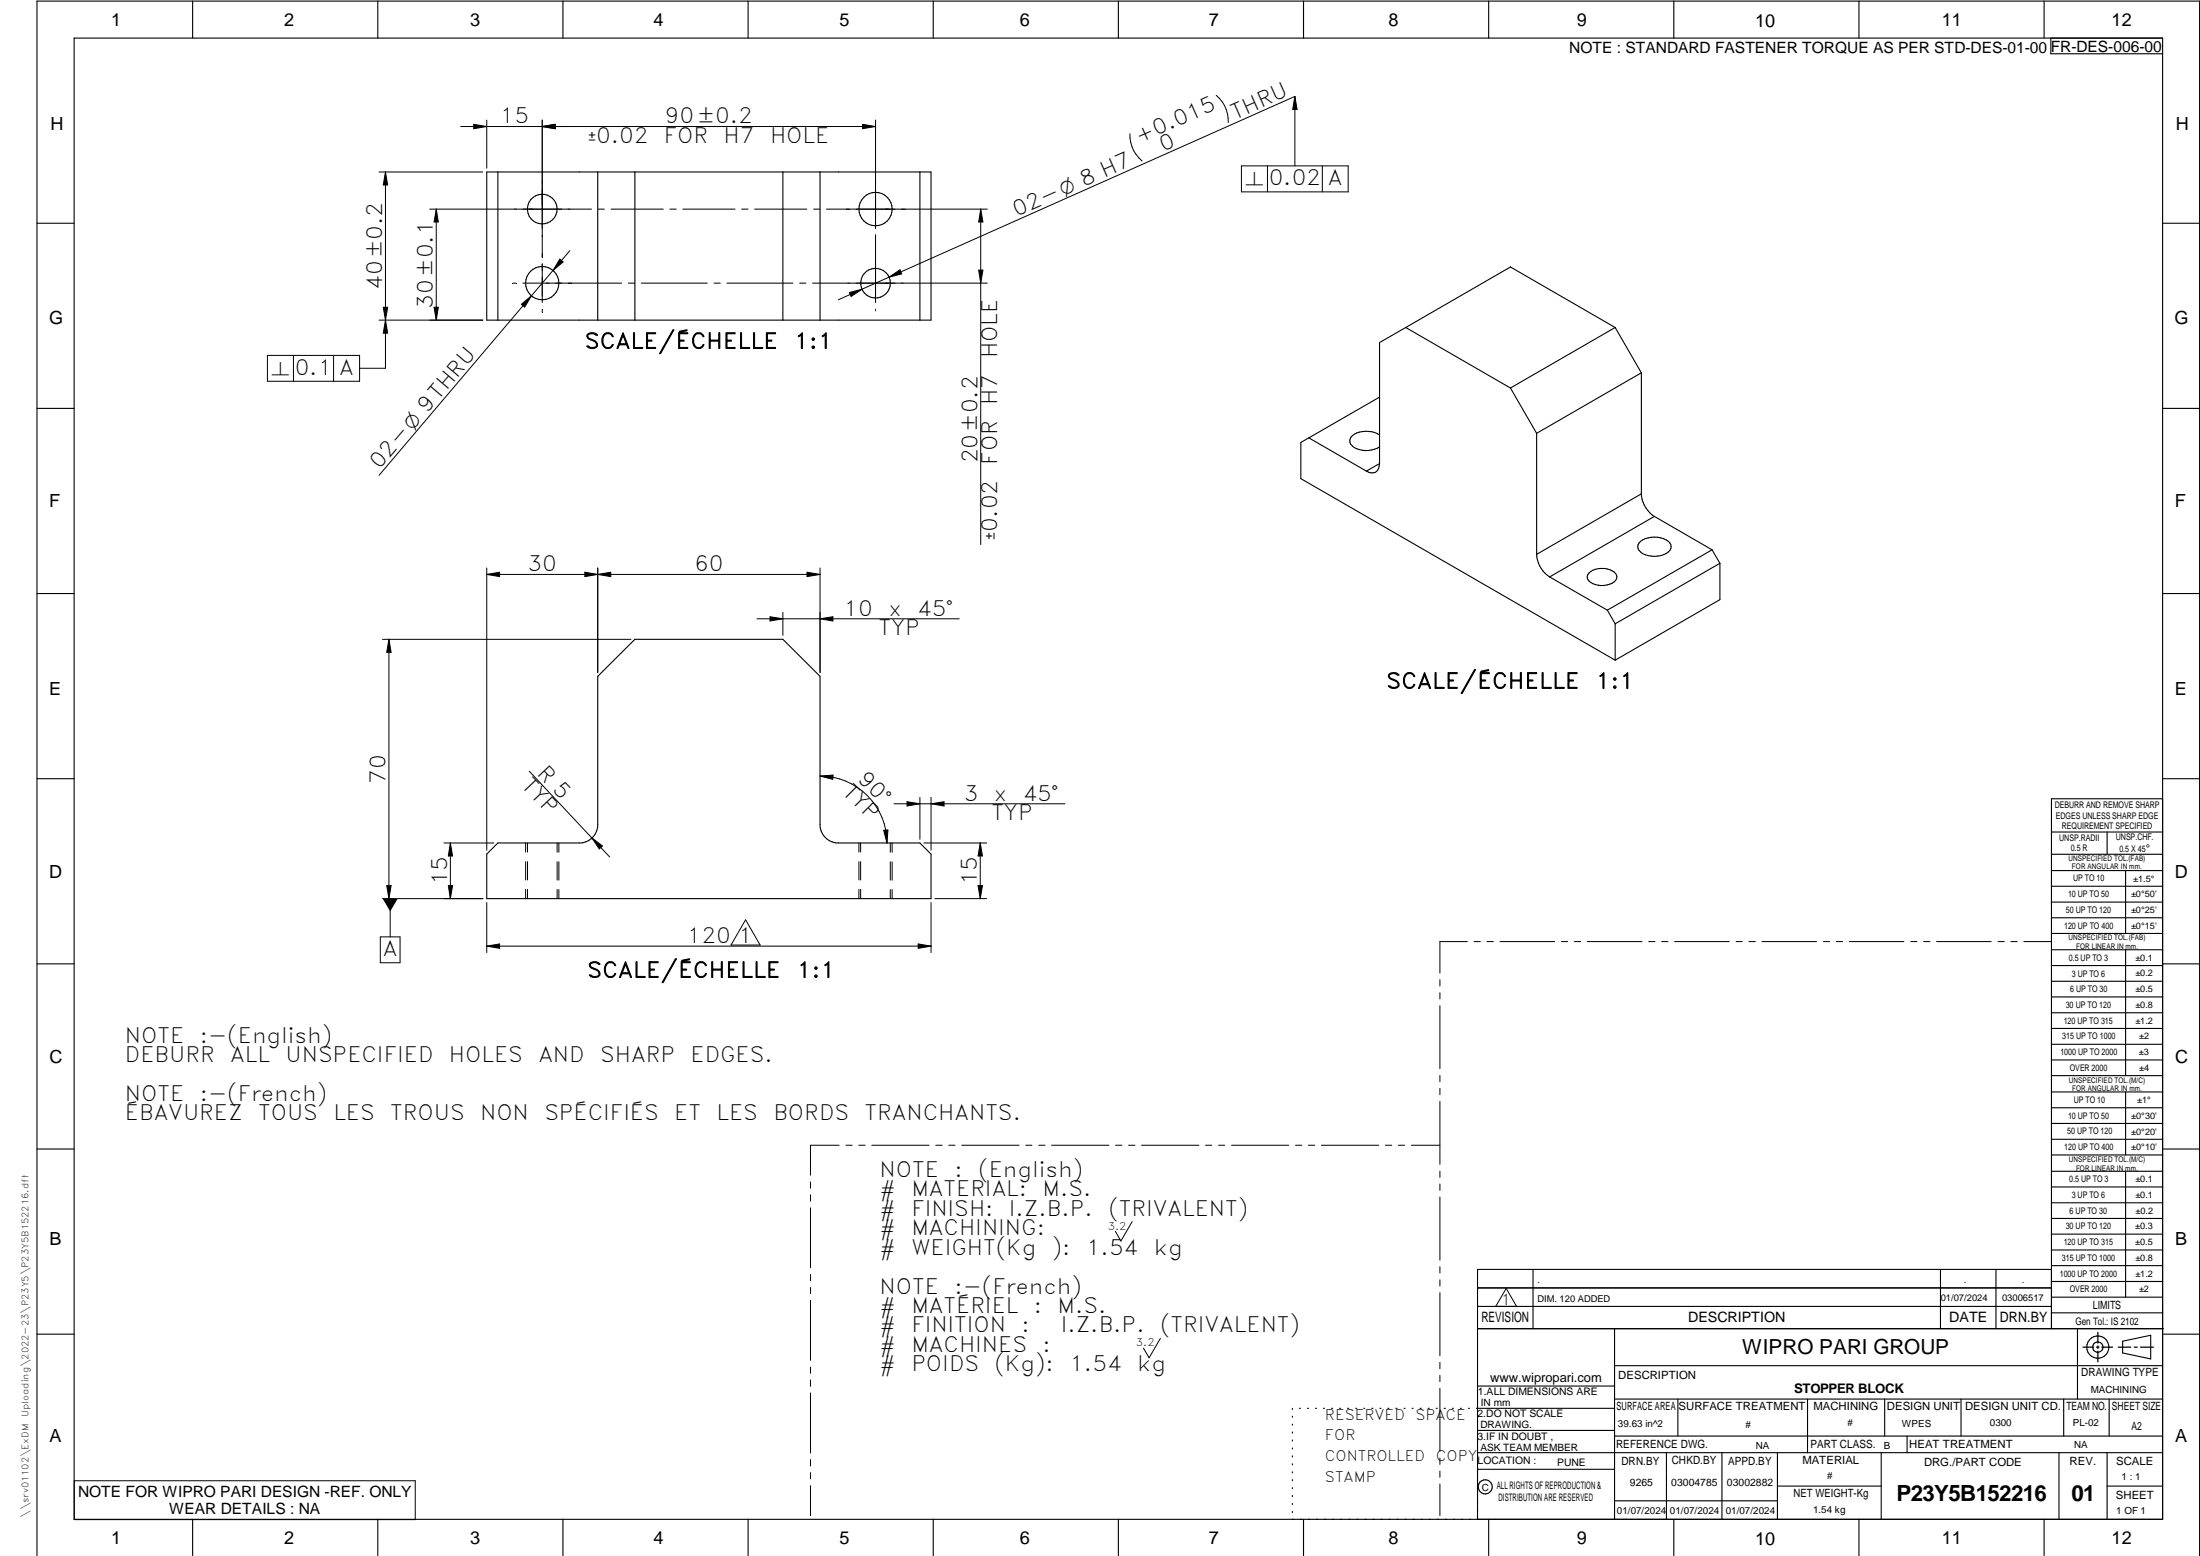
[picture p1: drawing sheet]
<svg xmlns="http://www.w3.org/2000/svg" width="594mm" height="420mm" viewBox="0 0 594 420" stroke-linecap="round" stroke-linejoin="round" font-family="sans-serif">
<g fill="none" stroke="#000" stroke-width=".3">
<path d="M20 10.3h564v400h-564zM52 .3v10M102 .3v10M152 .3v10M202 .3v10M252 .3v10M302 .3v10M352 .3v10M402 .3v10M452 .3v10M502 .3v10M552 .3v10"/>
<path d="M553.8 10.3v4.2h30.2M131.4 46.4h120v40h-120zM134.4 46.4v40M161.4 46.4v40M171.4 46.4v40M211.4 46.4v40M221.4 46.4v40M248.4 46.4v40M10 60.3h10M584 60.3h10M379.6 88.4l28.3-16.3 28.3 16.3M379.6 88.4l28.3 16.4"/>
<path d="M379.6 88.4l-7.1 4.1v32.7M436.2 88.4l-28.3 16.4M436.2 88.4l7 12.3M10 110.3h10M353.4 118.2l-2.1 1.3v9.7l84.9 49.1M353.4 118.2l15.6 9M372.5 117.4a6.5 6.5 0 0 0-7.7 .7 1.95 1.95 0 0 0 .9 2.8 6.8 6.8 0 0 0 6.8-.3M372.5 107.2l-19.1 11M407.9 104.8l7 12.2M414.9 117v32.7M443.2 100.7l-28.3 16.3M443.2 100.7v32.6"/>
<path d="M584 110.3h10M372.5 125.2a2.16 2.16 0 0 1-1 2.3 2.16 2.16 0 0 1-2.5-.3M372.5 125.2l-3.5 2M443.2 133.3l-28.3 16.4M443.2 133.3a7.6 7.6 0 0 0 3.5 6.1M446.7 139.4l15.6 9.1M446.7 139.4l-28.2 16.4M414.9 149.7a7.6 7.6 0 0 0 3.6 6.1M418.5 155.8l15.5 9M429.1 154.7a5.6 5.6 0 0 1 7.2 .2 1.68 1.68 0 0 1-1 2.6 5.6 5.6 0 0 1-6.5-1 1.44 1.44 0 0 1 .3-1.8zM443 146.2a6.4 6.4 0 0 1 7.9 .4 1.89 1.89 0 0 1-1 2.9 6.5 6.5 0 0 1-7.3-.9 1.72 1.72 0 0 1 .4-2.4zM462.3 148.5l-28.3 16.3"/>
<path d="M462.3 148.5l2.1 3.6M464.4 152.1v9.8l-28.2 16.4M464.4 152.1l-28.2 16.3M10 160.3h10M434 164.8l2.2 3.6M436.2 168.4v9.9M584 160.3h10M161.4 182.6l10-10h40l10 10v40a4.9 4.9 0 0 0 5 5h22l3 3v12.1h-120v-12.1l3-3h22a4.9 4.9 0 0 0 5-5zM10 210.3h10M584 215.7h-30v143.1M584 210.3h10M554 224.7h30"/>
<path d="M554 230.7h30M554 235.1h30M554 239.3h30M569 224.7v6M574 235.1v17M554 243.6h30M554 247.8h30M554 252.1h30M554 256.5h30M574 256.5v33.9M10 260.3h10M554 260.7h30"/>
<path d="M554 265h30M554 269.2h30M554 273.5h30M554 277.7h30M584 260.3h10M554 282h30M554 286.2h30M554 290.4h30M554 294.9h30M554 299.1h30M574 294.9v17M10 310.3h10"/>
<path d="M554 303.4h30M554 307.6h30M554 311.9h30M554 316.3h30M574 316.3v34M584 310.3h10M554 320.5h30M554 324.8h30M554 329h30M554 333.2h30M554 337.5h30M399 358.8h185.2"/>
<path d="M399 352.8h155M399 347.8h155M414 342.8v16M436 358.8v51.5M524 342.8v16M539 342.8v16M554 341.8h30M554 346h30M554 350.3h30M554 354.5h30M554 342.8h-155v67.5M561 358.8v19"/>
<path d="M10 360.3h10M399 374.3h37M436 377.8h148M453.1 377.8v10M488.1 377.8v14.5M508.9 377.8v10M529.5 377.8v10M557.3 377.8v10M569.5 377.8v10M573.2 362.2l7.6-1.6v6.3l-7.6-1.6zM584 368.8h-148M584 360.3h10"/>
<path d="M349 380.3v.3M349 382.4v.3M349 384.6v.3M349 386.7v.3M349 388.8v.3M349 391v.3M349 393.1v.3M349 395.3v.3M349 397.4v.3M349 399.5v.3M350.9 380.3h.2M353.1 380.3h.2"/>
<path d="M355.2 380.3h.3M357.4 380.3h.3M359.6 380.3h.3M361.7 380.3h.3M363.9 380.3h.3M366.1 380.3h.3M368.3 380.3h.2M370.4 380.3h.3M372.6 380.3h.3M374.8 380.3h.3M376.9 380.3h.4M379.1 380.3h.3"/>
<path d="M381.3 380.3h.3M383.4 380.3h.4M385.6 380.3h.3M387.8 380.3h.3M390 380.3h.3M392.2 380.3h.3M394.3 380.3h.3M396.5 380.3h.3M398.7 380.3h37.3M399 396.7h37M399 392.3h185M399 386.2h37"/>
<path d="M436 387.8h148M450 392.3v18M465 392.3v18M480 392.3v18M508 392.3v18M515 387.8v4.5M556 392.3v18M569 392.3v18M52 410.3v9.7M102 410.3v9.7M152 410.3v9.7M202 410.3v9.7"/>
<path d="M252 410.3v9.7M302 410.3v9.7M349 401.7v.3M349 403.8v.4M349 406v.3M349 408.1v.3M352 410.3v9.7M402 410.3v9.7M436 405.3h44M452 410.3v9.7M480 401.3h28M502 410.3v9.7"/>
<path d="M552 410.3v9.7M569 401.3h15M10 420v-419.7h584v419.7"/>
<circle cx="146.4" cy="56.5" r="4"/>
<circle cx="236.4" cy="56.5" r="4.5"/>
<circle cx="146.4" cy="76.5" r="4.5"/>
<circle cx="236.4" cy="76.5" r="4"/>
<circle cx="566.5" cy="363.7" r="1.39"/>
<circle cx="566.5" cy="363.8" r="3"/>
<circle cx="401.1" cy="401.5" r="1.9"/>
</g>
<g fill="none" stroke="#000" stroke-width=".27">
<path d="M124.4 34.2h112M127.9 33.6l3.5 .6-3.5 .6zM131.4 32.4v13M146.4 34.2l3.5-.6v1.2zM146.4 32.4v37.2M232.9 33.6l3.5 .6-3.5 .6zM236.4 32.4v29.3M305.1 36.1a9.1 9.1 0 0 0 3.3 7.4M328.4 25.7a8.9 8.9 0 0 1 3.3 7.4M349.7 26l.6 3.5h-1.2zM349.7 26l-109.6 48.8M349.7 26v18.8"/>
<path d="M102.4 46.4h28M104.1 46.4v53h-7M104.1 46.4l.6 3.6h-1.2zM116 56.5h43.7M117.8 56.5l.6 3.4h-1.2zM117.8 56.5v29.9M161.5 56.5h1.7M165 56.5h14.1M180.9 56.5h1.7M184.4 56.5h14.1M200.3 56.5h1.7M203.8 56.5h14.1"/>
<path d="M219.7 56.5h1.7M223.2 56.5h43.4M264.8 56.5l.6 3.4h-1.1zM264.8 56.5v90.6M335.2 44.8h28.9v7h-28.9zM342.3 44.8v7M357.1 44.8v7M138.6 76.5h.7M141.2 76.5h26.7M146.4 71.2v10.5M151.2 70l.9 .7-2.8 2.3zM153.9 67.7l-51.5 60.7"/>
<path d="M169.7 76.5h1.7M173.2 76.5h17.8M192.8 76.5h1.7M196.3 76.5h17.8M215.9 76.5h1.7M219.4 76.5h47.2M229.4 79l3.4-.9-3 2zM236.4 63.4v18.3M240.1 74.8l-13.7 6.1M240.1 74.8l2.9-1.9 .5 1.1zM264.3 72.9h1.1l-.6 3.6zM72.2 96h24.9v7h-24.9z"/>
<path d="M79.2 96v7M90.1 96v7M102.4 86.4h28M103.5 83h1.2l-.6 3.4zM104.1 86.4l.6 3.6h-1.2zM117.2 83h1.2l-.6 3.4zM140.8 82.2l2.7-2.3-1.8 3zM146.4 83.6v.7M236.4 83.4v.2M236.4 83.8v.1M131.4 153.4v76.2M131.4 155.1l3.5-.6v1.2z"/>
<path d="M131.4 155.1h90M157.9 154.5v1.2l7-1.2v1.2zM161.4 153.4v28.2M217.9 154.5l3.5 .6-3.5 .6zM221.4 153.4v28.2M103.3 172.6h67.1M105 172.6v70.1M105 172.6l.6 3.5h-1.2zM204.4 167.1h54.6M207.9 166.5l3.5 .6-3.5 .6zM211.4 165.4v6.2M221.4 167.1l3.5-.6v1.2z"/>
<path d="M143 208.3l21.6 23.1M221.4 209.6l3.6-.3-.1 1.1zM221.4 209.5a18.1 18.1 0 0 1 18.1 18.1M241.4 217h46.2M244.9 216.5l3.5 .5-3.5 .6zM248.4 215.3v11.3M251.4 217l3.5-.5v1.1zM251.4 215.3v14.3M104.4 239.1h1.2l-.6 3.6zM119.9 227.6h13.5M121.1 239.1h1.1l-.6 3.6zM121.6 227.6v15.1"/>
<path d="M121.6 227.6l.6 3.5h-1.1zM141.9 227.6v2.5M141.9 232.7v4.9M142.4 227.6v2.5M142.4 232.7v4.9M150.4 227.6v2.5M150.4 232.7v5M150.9 227.6v2.5M150.9 232.7v5M159.8 226.3l2.9 2.1-.9 .8zM231.9 227.6v2.5M231.9 232.7v4.9"/>
<path d="M232.4 227.6v2.5M232.4 232.7v4.9M238.6 224.2l1.2-.1-.3 3.5zM240.4 227.6v2.5M240.4 232.7v5M240.9 227.6v2.5M240.9 232.7v5M249.5 227.6h16.9M264.1 239.1h1.2l-.6 3.6zM264.7 227.6l.6 3.5h-1.2zM264.7 227.6v15.1M102.7 253h5.3v7h-5.3z"/>
<path d="M103.3 242.7h27.1M105.4 242.7v10.3M131.4 243.7v13.5M131.4 255.5l3.5-.6v1.2zM131.4 255.5h120M141.9 240.2v2.5M142.4 240.2v2.5M150.4 240.2v2.5M150.9 240.2v2.5M201.3 248.4l4 6.8h-7.9zM231.9 240.2v2.5M232.4 240.2v2.5"/>
<path d="M240.4 240.2v2.5M240.9 240.2v2.5M247.9 254.9l3.5 .6-3.5 .6zM251.4 243.7v13.5M252.5 242.7h13.9M396.2 254.3h-7.4v8.5M398.1 254.3h1.6M401.5 254.3h1.8M405 254.3h14.8M421.6 254.3h1.7M425.1 254.3h1.7M428.6 254.3h14.8"/>
<path d="M445.2 254.3h1.7M448.7 254.3h1.7M452.2 254.3h14.8M468.8 254.3h1.7M472.3 254.3h1.7M475.8 254.3h14.8M492.4 254.3h1.7M495.8 254.3h1.8M499.4 254.3h14.7M516 254.3h1.6M519.4 254.3h1.8M522.9 254.3h14.8"/>
<path d="M539.5 254.3h1.7M543 254.3h1.7M546.5 254.3h7.4M388.8 264.5v1.8M388.8 268.1v1.6M388.8 271.6v17M388.8 290.4v1.7M388.8 293.9v1.7M388.8 297.4v17M218.9 319.2v1.6M226.6 309.2h-7.7v8.1M228.4 309.2h1.7"/>
<path d="M231.9 309.2h1.7M235.4 309.2h15.5M252.7 309.2h1.7M256.2 309.2h1.7M259.7 309.2h15.5M277 309.2h1.7M280.5 309.2h1.7M284 309.2h15.5M301.2 309.2h1.8M304.8 309.2h1.7M308.3 309.2h15.5M325.5 309.2h1.7"/>
<path d="M329.1 309.2h1.6M332.6 309.2h15.4M349.8 309.2h1.7M353.3 309.2h1.7M356.8 309.2h15.5M374.1 309.2h1.7M377.6 309.2h1.7M381.1 309.2h7.7M388.8 316.2v1.7M388.8 319.7v1.7M218.9 322.6v1.8M218.9 326.1v16.2"/>
<path d="M305.7 329.9l-3 5.2-1.5-2.6M388.8 323.2v17.1M218.9 344.1v1.8M218.9 347.6v1.7M218.9 351.2v16.1M388.8 342.1v1.6M388.8 345.6v1.7M388.8 349v17.1M406.7 347.9l2.8 4.9h-5.6zM218.9 369.1v1.7M218.9 372.6v1.8M218.9 376.1v16.2"/>
<path d="M313.3 361.4l-3 5.2-1.5-2.6M388.8 367.9v1.7M388.8 371.4v1.7M388.8 374.9v17M20.1 399.8h92v10.5h-92zM218.9 394.1v1.8M218.9 397.6v1.7M388.8 393.7v1.7M388.8 397.2v1.7M218.9 401.2v8.1M388.8 400.7v8.6"/>
</g>
<path d="M566.5 359.7v3M562.5 363.8h2.9M566.1 363.8h.7M566.5 363.4v.7M566.5 364.9v2.8M567.6 363.8h2.9M572 363.8h3.4M576.3 363.8h.8M578 363.8h3.5" fill="none" stroke="#000" stroke-width=".34"/>
<g fill="#000">
<path d="M127.9 33.6l3.5 .6-3.5 .6zM146.4 34.2l3.5-.6v1.2zM232.9 33.6l3.5 .6-3.5 .6zM349.7 26l.6 3.5h-1.2zM104.1 46.4l.6 3.6h-1.2zM117.8 56.5l.6 3.4h-1.2zM264.8 56.5l.6 3.4h-1.1zM151.2 70l.9 .7-2.8 2.3zM240.1 74.8l2.9-1.9 .5 1.1zM264.3 72.9h1.1l-.6 3.6zM103.5 83h1.2l-.6 3.4zM104.1 86.4l.6 3.6h-1.2z"/>
<path d="M117.2 83h1.2l-.6 3.4zM140.8 82.2l2.7-2.3-1.8 3zM229.4 79l3.4-.9-3 2zM131.4 155.1l3.5-.6v1.2zM157.9 154.5l3.5 .6-3.5 .6zM161.4 155.1l3.5-.6v1.2zM217.9 154.5l3.5 .6-3.5 .6zM105 172.6l.6 3.5h-1.2zM207.9 166.5l3.5 .6-3.5 .6zM221.4 167.1l3.5-.6v1.2zM221.4 209.6l3.6-.3-.1 1.1zM244.9 216.5l3.5 .5-3.5 .6z"/>
<path d="M251.4 217l3.5-.5v1.1zM104.4 239.1h1.2l-.6 3.6zM121.6 227.6l.6 3.5h-1.1zM121.1 239.1h1.1l-.6 3.6zM159.8 226.3l2.9 2.1-.9 .8zM238.6 224.2l1.2-.1-.3 3.5zM264.7 227.6l.6 3.5h-1.2zM264.1 239.1h1.2l-.6 3.6zM103.3 242.7h4.1l-2 3.4zM131.4 255.5l3.5-.6v1.2zM247.9 254.9l3.5 .6-3.5 .6z"/>
</g>
<g font-size="6">
<text x="512.1" y="405.2">P23Y5B152216</text>
<text x="559.4" y="405.2">01</text>
</g>
<g font-size="5.7">
<text x="135" y="33.3">15</text>
<text x="179.6" y="33.3">90±0.2</text>
<text x="333.5" y="32.3" transform="rotate(-24 333.5 32.3)">THRU</text>
<text x="179.3" y="38.6">FOR</text>
<text x="195.4" y="38.6">H7</text>
<text x="207.9" y="38.6">HOLE</text>
<text x="307.7" y="38.8" transform="rotate(-24 307.7 38.8)">+0.015</text>
<text x="314.1" y="40.9" transform="rotate(-24 314.1 40.9)">0</text>
<text x="342.6" y="50">0.02 A</text>
<text x="274.5" y="58.5" transform="rotate(-24 274.5 58.5)">02-O 8 H7</text>
<text x="103.2" y="78.3" transform="rotate(-90 103.2 78.3)">40±0.2</text>
<text x="116.9" y="83.3" transform="rotate(-90 116.9 83.3)">30±0.1</text>
<text x="157.9" y="94.1">SCALE/ÉCHELLE</text>
<text x="214.4" y="94.1">1:1</text>
<text x="79.6" y="101.2">0.1 A</text>
<text x="269.2" y="96.8" transform="rotate(-90 269.2 96.8)">HOLE</text>
<text x="269.2" y="109.3" transform="rotate(-90 269.2 109.3)">H7</text>
<text x="264" y="125.1" transform="rotate(-90 264 125.1)">20±0.2</text>
<text x="269.2" y="125.4" transform="rotate(-90 269.2 125.4)">FOR</text>
<text x="102.5" y="126.8" transform="rotate(-50 102.5 126.8)">02-O 9THRU</text>
<text x="142.5" y="154.2">30</text>
<text x="187.5" y="154.2">60</text>
<text x="227.8" y="166.2">10</text>
<text x="239.9" y="166.2">x</text>
<text x="247.7" y="166.2">45°</text>
<text x="237.2" y="171.5">TYP</text>
<text x="374.3" y="185.9">SCALE/ÉCHELLE</text>
<text x="430.9" y="185.9">1:1</text>
<text x="144.8" y="209" transform="rotate(47 144.8 209)">R 5</text>
<text x="104.1" y="211.6" transform="rotate(-90 104.1 211.6)">70</text>
<text x="140.6" y="212.2" transform="rotate(47 140.6 212.2)">TYP</text>
<text x="227.2" y="214" transform="rotate(45 227.2 214)">TYP</text>
<text x="231.3" y="210.7" transform="rotate(45 231.3 210.7)">90°</text>
<text x="260.3" y="216.2">3</text>
<text x="267.7" y="221.4">TYP</text>
<text x="268.4" y="216.2">x</text>
<text x="276.2" y="216.2">45°</text>
<text x="120.8" y="239.1" transform="rotate(-90 120.8 239.1)">15</text>
<text x="263.8" y="239.1" transform="rotate(-90 263.8 239.1)">15</text>
<text x="185.5" y="254.6">120</text>
<text x="199.3" y="254.6">1</text>
<text x="103.4" y="258.2">A</text>
<text x="158.6" y="263.9">SCALE/ÉCHELLE</text>
<text x="215.2" y="263.9">1:1</text>
<text x="33.7" y="281.6">NOTE</text>
<text x="53.9" y="281.6">:-(English)</text>
<text x="33.7" y="286.8">DEBURR</text>
<text x="62.2" y="286.8">ALL</text>
<text x="77.1" y="286.8">UNSPECIFIED</text>
<text x="121.2" y="286.8">HOLES</text>
<text x="145.4" y="286.8">AND</text>
<text x="162.1" y="286.8">SHARP</text>
<text x="186.4" y="286.8">EDGES.</text>
<text x="33.7" y="297.3">NOTE</text>
<text x="53.9" y="297.3">:-(French)</text>
<text x="33.7" y="302.6">ÉBAVUREZ</text>
<text x="69.7" y="302.6">TOUS</text>
<text x="90" y="302.6">LES</text>
<text x="105.4" y="302.6">TROUS</text>
<text x="129.6" y="302.6">NON</text>
<text x="147" y="302.6">SPÉCIFIÉS</text>
<text x="182.1" y="302.6">ET</text>
<text x="193.5" y="302.6">LES</text>
<text x="208.8" y="302.6">BORDS</text>
<text x="233.5" y="302.6">TRANCHANTS.</text>
<text x="237.5" y="317.8">NOTE</text>
<text x="257.7" y="317.8">:</text>
<text x="264.1" y="317.8">(English)</text>
<text x="237.5" y="323">#</text>
<text x="246.1" y="323">MATERIAL:</text>
<text x="281.5" y="323">M.S.</text>
<text x="237.5" y="328.3">#</text>
<text x="246.1" y="328.3">FINISH:</text>
<text x="272.4" y="328.3">I.Z.B.P.</text>
<text x="299.3" y="328.3">(TRIVALENT)</text>
<text x="237.5" y="333.5">#</text>
<text x="246.1" y="333.5">MACHINING:</text>
<text x="237.5" y="338.8">#</text>
<text x="246.1" y="338.8">WEIGHT(Kg</text>
<text x="284" y="338.8">):</text>
<text x="293.3" y="338.8">1.54</text>
<text x="311.6" y="338.8">kg</text>
<text x="237.5" y="349.3">NOTE</text>
<text x="257.7" y="349.3">:-(French)</text>
<text x="237.5" y="354.5">#</text>
<text x="237.5" y="359.8">#</text>
<text x="246.1" y="359.8">FINITION</text>
<text x="246.1" y="354.5">MATÉRIEL</text>
<text x="275.8" y="359.8">:</text>
<text x="279.2" y="354.5">:</text>
<text x="285.6" y="354.5">M.S.</text>
<text x="286.4" y="359.8">I.Z.B.P.</text>
<text x="313.3" y="359.8">(TRIVALENT)</text>
<text x="237.5" y="365">#</text>
<text x="246.1" y="365">MACHINES</text>
<text x="281.5" y="365">:</text>
<text x="237.5" y="370.3">#</text>
<text x="246.1" y="370.3">POIDS</text>
<text x="268.5" y="370.3">(Kg):</text>
<text x="288.8" y="370.3">1.54</text>
<text x="307.1" y="370.3">kg</text>
</g>
<text font-size="5.6" x="470.5" y="365.5">WIPRO PARI GROUP</text>
<g font-size="5.4">
<text x="158.9" y="38.6">u0.02</text>
<text x="336.3" y="50">n</text>
<text x="73.3" y="101.2">n</text>
<text x="269.2" y="145.9" transform="rotate(-90 269.2 145.9)">u0.02</text>
</g>
<g font-size="4.9">
<text x="30" y="6.9">1</text>
<text x="76.7" y="6.9">2</text>
<text x="127" y="6.9">3</text>
<text x="176.5" y="6.9">4</text>
<text x="226.7" y="6.9">5</text>
<text x="275.4" y="6.9">6</text>
<text x="326.4" y="6.9">7</text>
<text x="375" y="6.9">8</text>
<text x="425.8" y="6.9">9</text>
<text x="473.9" y="7.3">10</text>
<text x="524.3" y="6.9">11</text>
<text x="570.2" y="6.9">12</text>
<text x="13.6" y="35.1">H</text>
<text x="587.6" y="35.1">H</text>
<text x="13.2" y="87.5">G</text>
<text x="587.2" y="87.5">G</text>
<text x="13.2" y="137">F</text>
<text x="587.2" y="137">F</text>
<text x="13.2" y="187.6">E</text>
<text x="587.2" y="187.6">E</text>
<text x="13.2" y="237">D</text>
<text x="587.2" y="237">D</text>
<text x="13.4" y="287.1">C</text>
<text x="587.4" y="287.1">C</text>
<text x="13.4" y="336.2">B</text>
<text x="587.4" y="336.2">B</text>
<text x="13.4" y="389.3">A</text>
<text x="587.4" y="389.3">A</text>
<text x="30" y="416.9">1</text>
<text x="76.7" y="416.9">2</text>
<text x="127" y="416.9">3</text>
<text x="176.5" y="416.9">4</text>
<text x="226.7" y="416.9">5</text>
<text x="275.4" y="416.9">6</text>
<text x="326.4" y="416.9">7</text>
<text x="375" y="416.9">8</text>
<text x="425.8" y="416.9">9</text>
<text x="473.9" y="417.3">10</text>
<text x="524.3" y="416.9">11</text>
<text x="570.2" y="416.9">12</text>
</g>
<g font-size="4.2">
<text x="423.7" y="14.3">NOTE : STANDARD FASTENER TORQUE AS PER STD-DES-01-00</text>
<text x="553.8" y="14">FR-DES-006-00</text>
<text x="21.1" y="404.3">NOTE FOR WIPRO PARI DESIGN -REF. ONLY</text>
<text x="45.7" y="408.8">WEAR DETAILS : NA</text>
</g>
<text font-size="4.1" x="405.3" y="352.4">1</text>
<g font-size="3.9">
<text x="400" y="357.1">REVISION</text>
<text x="455.9" y="357.1">DESCRIPTION</text>
<text x="526.4" y="357.1">DATE</text>
<text x="540" y="357.1">DRN.BY</text>
<text x="357.8" y="383.3">RESERVED</text>
<text x="382.3" y="383.3">SPACE</text>
<text x="357.8" y="388.9">FOR</text>
<text x="357.8" y="394.5">CONTROLLED</text>
<text x="387.8" y="394.5">COPY</text>
<text x="357.8" y="400">STAMP</text>
</g>
<text font-size="3.6" x="484.5" y="376.1">STOPPER BLOCK</text>
<text font-size="3.5" x="402.4" y="373.3">www.wipropari.com</text>
<g font-size="3.1">
<text x="565.1" y="353.5">LIMITS</text>
<text x="562" y="371.7">DRAWING TYPE</text>
<text x="437" y="372.3">DESCRIPTION</text>
<text x="436.5" y="380.8">SURFACE AREA</text>
<text x="453.3" y="380.8">SURFACE TREATMENT</text>
<text x="489.7" y="380.8">MACHINING</text>
<text x="509.5" y="380.8">DESIGN UNIT</text>
<text x="530.6" y="380.8">DESIGN UNIT CD.</text>
<text x="558" y="380.6">TEAM NO.</text>
<text x="570.3" y="380.7">SHEET SIZE</text>
<text x="575.6" y="386.1">A2</text>
<text x="436.4" y="391.1">REFERENCE DWG.</text>
<text x="437.8" y="395.5">DRN.BY</text>
<text x="451.4" y="395.4">CHKD.BY</text>
<text x="466.6" y="395.5">APPD.BY</text>
<text x="486.7" y="395.4">MATERIAL</text>
<text x="488.9" y="390.9">PART CLASS.</text>
<text x="515.6" y="390.9">HEAT TREATMENT</text>
<text x="519.6" y="395.9">DRG./PART CODE</text>
<text x="558.9" y="395.5">REV.</text>
<text x="571.4" y="395.6">SCALE</text>
<text x="484.3" y="404.2">NET WEIGHT-Kg</text>
<text x="571.4" y="404.7">SHEET</text>
</g>
<text font-size="3" x="579.5" y="230.1">°</text>
<g font-size="2.8">
<text x="299.1" y="332.1">3.2</text>
<text x="560.4" y="357.7">Gen Tol.: IS 2102</text>
<text x="306.7" y="363.6">3.2</text>
<text x="399.1" y="376.6">1.ALL DIMENSIONS ARE</text>
<text x="399" y="382.7">2.DO NOT SCALE</text>
<text x="399" y="388.7">3.IF IN DOUBT ,</text>
<text x="399" y="395.4">LOCATION :</text>
<text x="420.5" y="396">PUNE</text>
<text x="404.2" y="402">ALL RIGHTS OF REPRODUCTION &amp;</text>
<text x="440.1" y="401.2">9265</text>
<text x="451.3" y="401.2">03004785</text>
<text x="466.3" y="401.2">03002882</text>
<text x="404.7" y="405.4">DISTRIBUTION ARE RESERVED</text>
</g>
<g font-size="2.7">
<text x="564.6" y="376.2">MACHINING</text>
<text x="399.9" y="379.7">IN mm</text>
<text x="399.7" y="385.7">DRAWING.</text>
<text x="436.9" y="385.4">39.63 in^2</text>
<text x="471.4" y="385.5">#</text>
<text x="498.9" y="385">#</text>
<text x="513.6" y="385.3">WPES</text>
<text x="537.3" y="385.1">0300</text>
<text x="559.7" y="385.1">PL-02</text>
<text x="399.7" y="391.8">ASK TEAM MEMBER</text>
<text x="474.1" y="391.2">NA</text>
<text x="508.7" y="391.2">B</text>
<text x="560.1" y="391.1">NA</text>
<text x="493.4" y="399.5">#</text>
<text x="572.8" y="399.7">1 : 1</text>
<text x="400.1" y="402.5">C</text>
<text x="436.6" y="408.7">01/07/2024</text>
<text x="450.9" y="408.8">01/07/2024</text>
<text x="466" y="408.9">01/07/2024</text>
<text x="489.6" y="408.5">1.54 kg</text>
<text x="571.4" y="408.7">1 OF 1</text>
</g>
<g font-size="2.5">
<text x="554.9" y="218.3">DEBURR AND REMOVE SHARP</text>
<text x="555.2" y="221">EDGES UNLESS SHARP EDGE</text>
<text x="556.1" y="227.1">UNSP.RADII</text>
<text x="556.8" y="223.8">REQUIREMENT SPECIFIED</text>
<text x="571.4" y="226.9">UNSP.CHF.</text>
<text x="559.2" y="229.9">0.5 R</text>
<text x="572.3" y="230.1">0.5 X 45</text>
<text x="559.8" y="238">UP TO 10</text>
<text x="576.1" y="238.1">±1.5°</text>
<text x="558.5" y="242.2">10 UP TO 50</text>
<text x="575.5" y="242.3">±0°50'</text>
<text x="557.4" y="250.7">120 UP TO 400</text>
<text x="557.9" y="246.5">50 UP TO 120</text>
<text x="575.5" y="250.7">±0°15'</text>
<text x="575.5" y="246.5">±0°25'</text>
<text x="558.7" y="259.4">0.5 UP TO 3</text>
<text x="559.5" y="263.7">3 UP TO 6</text>
<text x="576.6" y="263.6">±0.2</text>
<text x="576.6" y="259.4">±0.1</text>
<text x="559" y="267.9">6 UP TO 30</text>
<text x="576.6" y="267.9">±0.5</text>
<text x="557.8" y="272.2">30 UP TO 120</text>
<text x="576.6" y="272.2">±0.8</text>
<text x="556.9" y="280.7">315 UP TO 1000</text>
<text x="557.3" y="276.4">120 UP TO 315</text>
<text x="576.6" y="276.4">±1.2</text>
<text x="577.7" y="280.7">±2</text>
<text x="556.4" y="284.9">1000 UP TO 2000</text>
<text x="577.6" y="284.9">±3</text>
<text x="558.9" y="289.2">OVER 2000</text>
<text x="577.7" y="289.3">±4</text>
<text x="560" y="297.9">UP TO 10</text>
<text x="577.1" y="297.9">±1°</text>
<text x="558.5" y="302.1">10 UP TO 50</text>
<text x="575.5" y="302.1">±0°30'</text>
<text x="557.4" y="310.6">120 UP TO 400</text>
<text x="558.2" y="306.3">50 UP TO 120</text>
<text x="575.5" y="310.6">±0°10'</text>
<text x="575.5" y="306.4">±0°20'</text>
<text x="558.8" y="319.2">0.5 UP TO 3</text>
<text x="559.4" y="323.4">3 UP TO 6</text>
<text x="576.6" y="319.2">±0.1</text>
<text x="576.6" y="323.5">±0.1</text>
<text x="558.9" y="327.7">6 UP TO 30</text>
<text x="576.7" y="327.7">±0.2</text>
<text x="557.8" y="332">30 UP TO 120</text>
<text x="576.6" y="332">±0.3</text>
<text x="556.8" y="340.5">315 UP TO 1000</text>
<text x="557.3" y="336.3">120 UP TO 315</text>
<text x="576.6" y="336.3">±0.5</text>
<text x="576.6" y="340.5">±0.8</text>
<text x="415.2" y="346.4">.</text>
<text x="530.3" y="346.5">.</text>
<text x="545.9" y="346.4">.</text>
<text x="556.2" y="344.7">1000 UP TO 2000</text>
<text x="576.6" y="344.7">±1.2</text>
<text x="415.2" y="351.5">DIM. 120 ADDED</text>
<text x="524.1" y="351.3">01/07/2024</text>
<text x="540.6" y="351.4">03006517</text>
<text x="558.9" y="349">OVER 2000</text>
<text x="577.6" y="349">±2</text>
</g>
<g font-size="2.4">
<text x="7.7" y="382.7" transform="rotate(-90 7.7 382.7)">Uploading\2022-23\P23Y5\P23Y5B152216.dft</text>
<text x="7.7" y="409.8" transform="rotate(-90 7.7 409.8)">\\srv01102\ExDM</text>
</g>
<g font-size="2.1">
<text x="558.5" y="232.4">UNSPECIFIED TOL.(FAB)</text>
<text x="559.5" y="234.7">FOR ANGULAR IN mm.</text>
<text x="558.6" y="253.9">UNSPECIFIED TOL.(FAB)</text>
<text x="560.7" y="256.3">FOR LINEAR IN mm.</text>
<text x="558.7" y="292.3">UNSPECIFIED TOL.(M/C)</text>
<text x="559.6" y="294.7">FOR ANGULAR IN mm.</text>
<text x="558.7" y="313.7">UNSPECIFIED TOL.(M/C)</text>
<text x="560.6" y="316.1">FOR LINEAR IN mm.</text>
</g>
</svg>
